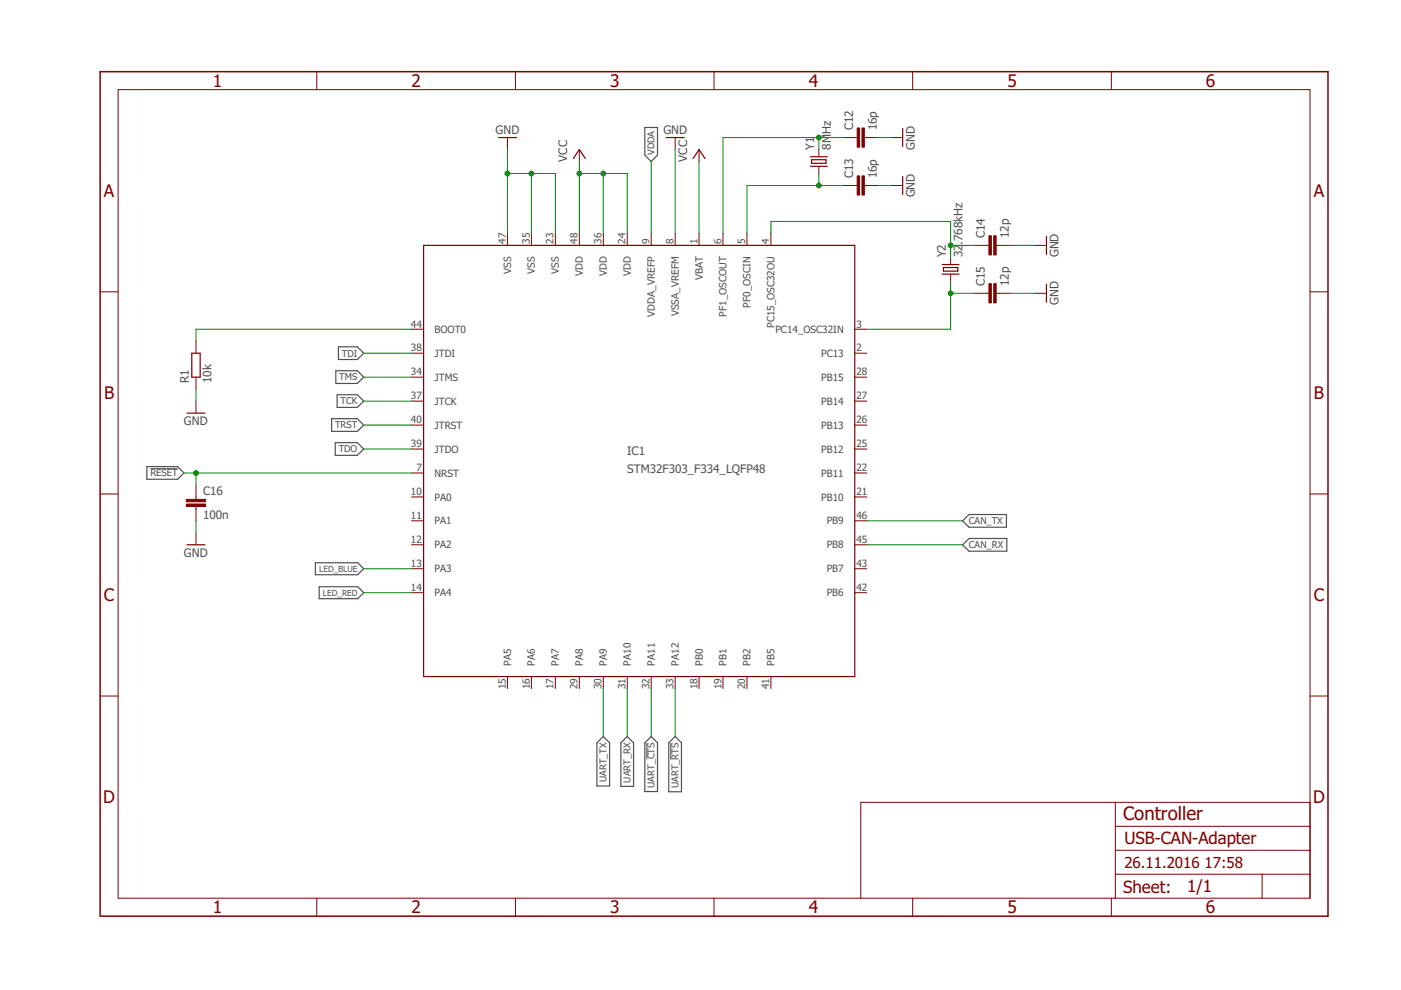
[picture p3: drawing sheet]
<svg xmlns="http://www.w3.org/2000/svg" width="297mm" height="210mm" viewBox="0 0 297 210" stroke-linecap="round" stroke-linejoin="round" font-family="sans-serif">
<g fill="none" stroke="#505050" stroke-width=".25">
<path d="M136.7 27h2.7v5.9l-1.3 1.3-1.4-1.3zM71.2 78.6h4.6l1.3 1.4-1.3 1.3h-4.6zM71.8 73.5h4l1.3 1.4-1.3 1.3h-4zM31.1 98.9h6.6l1.3 1.4-1.3 1.3h-6.6zM70.3 88.8h5.5l1.3 1.3-1.3 1.4h-5.5zM71.1 93.9h4.7l1.3 1.3-1.3 1.3h-4.7zM71.5 83.7h4.3l1.3 1.3-1.3 1.4h-4.3zM66.9 119.3h8.9l1.3 1.3-1.3 1.3h-8.9zM204.1 115.5l1.3-1.3h8.1v2.7h-8.1zM204.1 110.4l1.3-1.3h8v2.7h-8zM67.7 124.4h8.1l1.3 1.3-1.3 1.2h-8.1zM127.9 156.1l1.3 1.4v9.1h-2.6v-9.1z"/>
<path d="M133 156.1l1.3 1.4v9.2h-2.7v-9.2zM138.1 156.1l1.3 1.4v10.3h-2.7v-10.3zM143.2 156.1l1.3 1.4v10.4h-2.7v-10.4z"/>
</g>
<path d="M31.9 99.4h5.8M137.1 157.5v3.5M142.2 157.5v3.5" fill="none" stroke="#505050" stroke-width=".21"/>
<g fill="none" stroke="#800000" stroke-width=".21">
<path d="M25 19h252.7v171.4h-252.7zM67.2 15.2v3.8M109.3 15.2v3.8M151.4 15.2v3.8M193.5 15.2v3.8M235.6 15.2v3.8M107.6 29.2v2.5M122.8 31.7v2.5M143.2 29.2v2.5M148.2 31.7v2.5M173.6 31.7v1.5M173.6 35.3v1.5"/>
<path d="M178.7 29.2h3M178.7 39.3h3M183.3 29.2h3M183.3 39.3h3M188.8 29.2h2.6M188.8 39.3h2.6M107.6 49.5v2.5M112.7 49.5v2.5M117.8 49.5v2.5M122.8 49.5v2.5M127.9 49.5v2.5M133 49.5v2.5"/>
<path d="M138.1 49.5v2.5M143.2 49.5v2.5M148.2 49.5v2.5M153.3 49.5v2.5M158.4 49.5v2.5M163.4 49.5v2.5M201.5 54.6v1.5M201.5 58.1v1.5M206.6 52h3.1M211.2 52h3M219.3 52h2.6M21.2 61.9h3.8"/>
<path d="M41.6 72.3v2.6M41.6 80v2.5M87.3 69.8h2.5M87.3 74.9h2.5M87.3 80h2.5M181.2 69.8h2.6M181.2 74.9h2.6M181.2 80h2.6M206.6 62.2h3.1M211.2 62.2h3M219.3 62.2h2.6M277.7 61.9h3.9"/>
<path d="M41.6 85v2.6M87.3 85h2.5M87.3 90.1h2.5M87.3 95.2h2.5M181.2 85h2.6M181.2 90.1h2.6M181.2 95.2h2.6M21.2 104.7h3.8M41.6 102.8v3.1M41.6 107.4v3M41.6 113v2.5M87.3 100.3h2.5"/>
<path d="M87.3 105.4h2.5M87.3 110.4h2.5M87.3 115.5h2.5M181.2 100.3h2.6M181.2 105.4h2.6M181.2 110.4h2.6M181.2 115.5h2.6M277.7 104.7h3.9M87.3 120.6h2.5M87.3 125.7h2.5M181.2 120.6h2.6M181.2 125.7h2.6"/>
<path d="M21.2 147.6h3.8M107.6 143.4v2.6M112.7 143.4v2.6M117.8 143.4v2.6M122.8 143.4v2.6M127.9 143.4v2.6M133 143.4v2.6M138.1 143.4v2.6M143.2 143.4v2.6M148.2 143.4v2.6M153.3 143.4v2.6M158.4 143.4v2.6"/>
<path d="M163.4 143.4v2.6M277.7 147.6h3.9M236.5 170.1v20.3M236.5 175.2h41.2M277.7 170.1h-95.2v20.3M67.2 190.4v3.8M109.3 190.4v3.8M151.4 190.4v3.8M193.5 190.4v3.8M235.6 190.4v3.8M236.5 185.4h41.2M236.5 180.3h41.2"/>
<path d="M267.6 185.4v5"/>
</g>
<path d="M21.2 15.2h260.4v179h-260.4z" fill="none" stroke="#800000" stroke-width=".32"/>
<g fill="none" stroke="#800000" stroke-width=".25">
<path d="M105.7 29.2h3.8M121.6 33.6l1.2-1.9 1.3 1.9M141.2 29.2h3.9M146.9 33.6l1.3-1.9 1.3 1.9M171.8 33.2h3.6M171.8 35.3h3.6M172.1 33.9h3v.7h-3zM191.4 27.3v3.8M191.4 37.4v3.8M89.8 52h91.4v91.4h-91.4zM199.8 56.1h3.5M199.8 58.1h3.5"/>
<path d="M200 56.7h3.1v.8h-3.1zM221.9 50.1v3.8M40.7 74.9h1.7v5.1h-1.7zM221.9 60.3v3.8M39.6 87.6h3.9M39.6 115.5h3.9"/>
</g>
<g fill="#800000" stroke="#800000" stroke-width=".21">
<path d="M182.8 27.1h.5v4.1h-.5z"/>
<path d="M181.7 27.1h.5v4.1h-.5z"/>
<path d="M182.8 37.3h.5v4.1h-.5z"/>
<path d="M181.7 37.3h.5v4.1h-.5z"/>
<path d="M210.7 50h.5v4.1h-.5z"/>
<path d="M209.7 50h.5v4.1h-.5z"/>
<path d="M210.7 60.2h.5v4h-.5z"/>
<path d="M209.7 60.2h.5v4h-.5z"/>
<path d="M39.5 106.9h4.1v.5h-4.1z"/>
<path d="M39.5 105.9h4.1v.5h-4.1z"/>
</g>
<g fill="none" stroke="#008000" stroke-width=".21">
<path d="M107.6 36.8h10.2v12.7M107.6 31.7v17.8M112.7 36.8v12.7M122.8 36.8h10.2v12.7M122.8 34.2v15.3M127.9 36.8v12.7M138.1 34.2v15.3M143.2 31.7v17.8M148.2 34.2v15.3M173.6 29.2v2.5M173.6 36.8v2.5M178.7 29.2h-25.4v20.3"/>
<path d="M178.7 39.3h-20.3v10.2M186.3 29.2h2.5M186.3 39.3h2.5M163.4 49.5v-2.6h38.1v7.7M201.5 52h5.1M201.5 59.6v10.2h-17.7M214.2 52h5.1M77.1 74.9h10.2M77.1 80h10.2M87.3 69.8h-45.7v2.5M201.5 62.2h5.1M214.2 62.2h5.1"/>
<path d="M41.6 82.5v2.5M77.1 85h10.2M77.1 90.1h10.2M77.1 95.2h10.2M39 100.3h48.3M41.6 100.3v2.5M41.6 110.4v2.6M183.8 115.5h20.3M183.8 110.4h20.3M77.1 125.7h10.2M77.1 120.6h10.2M127.9 146v10.1"/>
<path d="M133 146v10.1M138.1 146v10.1M143.2 146v10.1"/>
</g>
<g fill="#008000" stroke="#008000" stroke-width=".21">
<circle cx="107.6" cy="36.8" r=".51"/>
<circle cx="112.7" cy="36.8" r=".51"/>
<circle cx="127.9" cy="36.8" r=".51"/>
<circle cx="122.8" cy="36.8" r=".51"/>
<circle cx="173.6" cy="29.2" r=".51"/>
<circle cx="173.6" cy="39.3" r=".51"/>
<circle cx="201.5" cy="52" r=".51"/>
<circle cx="201.5" cy="62.2" r=".51"/>
<circle cx="41.6" cy="100.3" r=".51"/>
</g>
<text font-size="3.9" fill="#800000" x="238.1" y="173.9">Controller</text>
<g font-size="3.7" fill="#800000">
<text x="45.1" y="18.4">1</text>
<text x="87.2" y="18.4">2</text>
<text x="129.3" y="18.4">3</text>
<text x="171.5" y="18.4">4</text>
<text x="213.6" y="18.4">5</text>
<text x="255.7" y="18.4">6</text>
<text x="22" y="41.7">A</text>
<text x="278.6" y="41.7">A</text>
<text x="22.1" y="84.6">B</text>
<text x="278.6" y="84.6">B</text>
<text x="22" y="127.4">C</text>
<text x="278.6" y="127.4">C</text>
<text x="21.9" y="170.3">D</text>
<text x="278.4" y="170.3">D</text>
<text x="45.1" y="193.6">1</text>
<text x="87.2" y="193.6">2</text>
<text x="129.3" y="193.6">3</text>
<text x="171.5" y="193.6">4</text>
<text x="213.6" y="193.6">5</text>
<text x="255.7" y="193.6">6</text>
</g>
<g font-size="3.6" fill="#800000">
<text x="238.4" y="179">USB-CAN-Adapter</text>
<text x="238.1" y="189.3">Sheet:</text>
<text x="251.7" y="189.2">1/1</text>
</g>
<g font-size="3.2" fill="#800000">
<text x="238.4" y="184.1">26.11.2016</text>
<text x="255.4" y="184.1">17:58</text>
</g>
<g font-size="2.5" fill="#505050">
<text x="105.1" y="28.4">GND</text>
<text x="140.6" y="28.4">GND</text>
<text x="176.2" y="28.4" transform="rotate(-90 176.2 28.4)">Hz</text>
<text x="180.9" y="27.6" transform="rotate(-90 180.9 27.6)">C12</text>
<text x="185.9" y="27.6" transform="rotate(-90 185.9 27.6)">16p</text>
<text x="120.3" y="34.2" transform="rotate(-90 120.3 34.2)">VCC</text>
<text x="145.7" y="34.2" transform="rotate(-90 145.7 34.2)">VCC</text>
<text x="172.6" y="31.7" transform="rotate(-90 172.6 31.7)">Y1</text>
<text x="176.2" y="31.7" transform="rotate(-90 176.2 31.7)">8M</text>
<text x="193.9" y="31.7" transform="rotate(-90 193.9 31.7)">GND</text>
<text x="180.9" y="37.8" transform="rotate(-90 180.9 37.8)">C13</text>
<text x="185.9" y="37.8" transform="rotate(-90 185.9 37.8)">16p</text>
<text x="193.9" y="41.9" transform="rotate(-90 193.9 41.9)">GND</text>
<text x="204.1" y="51.9" transform="rotate(-90 204.1 51.9)">.768kHz</text>
<text x="208.8" y="50.5" transform="rotate(-90 208.8 50.5)">C14</text>
<text x="213.9" y="50.5" transform="rotate(-90 213.9 50.5)">12p</text>
<text x="200.5" y="54.6" transform="rotate(-90 200.5 54.6)">Y2</text>
<text x="204.1" y="54.6" transform="rotate(-90 204.1 54.6)">32</text>
<text x="224.4" y="54.6" transform="rotate(-90 224.4 54.6)">GND</text>
<text x="208.8" y="60.7" transform="rotate(-90 208.8 60.7)">C15</text>
<text x="213.9" y="60.7" transform="rotate(-90 213.9 60.7)">12p</text>
<text x="224.4" y="64.7" transform="rotate(-90 224.4 64.7)">GND</text>
<text x="40" y="81.2" transform="rotate(-90 40 81.2)">R1</text>
<text x="44.9" y="81.2" transform="rotate(-90 44.9 81.2)">10k</text>
<text x="39" y="90.1">GND</text>
<text x="133" y="100.3">STM32F303_F334_LQFP48</text>
<text x="133" y="96.5">IC1</text>
<text x="43.1" y="105">C16</text>
<text x="43.1" y="110.1">100n</text>
<text x="39" y="118.1">GND</text>
</g>
<g font-size="2.1" fill="#505050">
<text x="107.2" y="51.7" transform="rotate(-90 107.2 51.7)">47</text>
<text x="112.3" y="51.7" transform="rotate(-90 112.3 51.7)">35</text>
<text x="117.4" y="51.7" transform="rotate(-90 117.4 51.7)">23</text>
<text x="122.5" y="51.7" transform="rotate(-90 122.5 51.7)">48</text>
<text x="127.5" y="51.7" transform="rotate(-90 127.5 51.7)">36</text>
<text x="132.6" y="51.7" transform="rotate(-90 132.6 51.7)">24</text>
<text x="137.7" y="51.7" transform="rotate(-90 137.7 51.7)">9</text>
<text x="142.8" y="51.7" transform="rotate(-90 142.8 51.7)">8</text>
<text x="147.9" y="51.7" transform="rotate(-90 147.9 51.7)">1</text>
<text x="152.9" y="51.7" transform="rotate(-90 152.9 51.7)">6</text>
<text x="158" y="51.7" transform="rotate(-90 158 51.7)">5</text>
<text x="163.1" y="51.7" transform="rotate(-90 163.1 51.7)">4</text>
<text x="108.3" y="58" transform="rotate(-90 108.3 58)">VSS</text>
<text x="113.4" y="58" transform="rotate(-90 113.4 58)">VSS</text>
<text x="118.5" y="58" transform="rotate(-90 118.5 58)">VSS</text>
<text x="123.6" y="58.6" transform="rotate(-90 123.6 58.6)">VDD</text>
<text x="128.7" y="58.6" transform="rotate(-90 128.7 58.6)">VDD</text>
<text x="133.7" y="58.6" transform="rotate(-90 133.7 58.6)">VDD</text>
<text x="149" y="59.4" transform="rotate(-90 149 59.4)">VBAT</text>
<text x="159.1" y="65.2" transform="rotate(-90 159.1 65.2)">PF0_OSCIN</text>
<text x="87.1" y="69.4">44</text>
<text x="92.1" y="70.6">BOOT0</text>
<text x="138.8" y="67.1" transform="rotate(-90 138.8 67.1)">VDDA_VREFP</text>
<text x="143.9" y="67" transform="rotate(-90 143.9 67)">VSSA_VREFM</text>
<text x="154.1" y="67.1" transform="rotate(-90 154.1 67.1)">PF1_OSCOUT</text>
<text x="164.2" y="69.5" transform="rotate(-90 164.2 69.5)">PC15_OSC32OU</text>
<text x="164.4" y="70.6">PC14_OSC32IN</text>
<text x="181.6" y="69.4">3</text>
<text x="87.1" y="74.5">38</text>
<text x="92.1" y="75.6">JTDI</text>
<text x="174.1" y="75.6">PC13</text>
<text x="181.6" y="74.5">2</text>
<text x="87.1" y="79.6">34</text>
<text x="92.1" y="80.7">JTMS</text>
<text x="174.1" y="80.7">PB15</text>
<text x="181.6" y="79.6">28</text>
<text x="87.1" y="84.7">37</text>
<text x="87.1" y="89.8">40</text>
<text x="92.1" y="85.8">JTCK</text>
<text x="174.1" y="85.8">PB14</text>
<text x="181.6" y="89.8">26</text>
<text x="181.6" y="84.7">27</text>
<text x="87.1" y="94.8">39</text>
<text x="92.1" y="90.9">JTRST</text>
<text x="92.1" y="96">JTDO</text>
<text x="174.1" y="96">PB12</text>
<text x="174.1" y="90.9">PB13</text>
<text x="181.6" y="94.8">25</text>
<text x="88.3" y="99.9">7</text>
<text x="92.1" y="101">NRST</text>
<text x="174.1" y="101">PB11</text>
<text x="181.6" y="99.9">22</text>
<text x="87.1" y="105">10</text>
<text x="92.1" y="106.1">PA0</text>
<text x="174.1" y="106.1">PB10</text>
<text x="181.6" y="105">21</text>
<text x="87.1" y="110.1">11</text>
<text x="92.1" y="111.2">PA1</text>
<text x="175.3" y="111.2">PB9</text>
<text x="181.6" y="110.1">46</text>
<text x="87.1" y="115.2">12</text>
<text x="92.1" y="116.3">PA2</text>
<text x="175.3" y="116.3">PB8</text>
<text x="181.6" y="115.2">45</text>
<text x="87.1" y="120.2">13</text>
<text x="87.1" y="125.3">14</text>
<text x="92.1" y="121.4">PA3</text>
<text x="175.3" y="121.4">PB7</text>
<text x="181.6" y="125.3">42</text>
<text x="181.6" y="120.2">43</text>
<text x="92.1" y="126.4">PA4</text>
<text x="175.3" y="126.4">PB6</text>
<text x="108.3" y="141.1" transform="rotate(-90 108.3 141.1)">PA5</text>
<text x="113.4" y="141.1" transform="rotate(-90 113.4 141.1)">PA6</text>
<text x="118.5" y="141.1" transform="rotate(-90 118.5 141.1)">PA7</text>
<text x="123.6" y="141.1" transform="rotate(-90 123.6 141.1)">PA8</text>
<text x="128.7" y="141.1" transform="rotate(-90 128.7 141.1)">PA9</text>
<text x="133.7" y="141.1" transform="rotate(-90 133.7 141.1)">PA10</text>
<text x="138.8" y="141.1" transform="rotate(-90 138.8 141.1)">PA11</text>
<text x="143.9" y="141.1" transform="rotate(-90 143.9 141.1)">PA12</text>
<text x="149" y="141.1" transform="rotate(-90 149 141.1)">PB0</text>
<text x="154.1" y="141.1" transform="rotate(-90 154.1 141.1)">PB1</text>
<text x="159.1" y="141.1" transform="rotate(-90 159.1 141.1)">PB2</text>
<text x="164.2" y="141.1" transform="rotate(-90 164.2 141.1)">PB5</text>
<text x="107.2" y="146.1" transform="rotate(-90 107.2 146.1)">15</text>
<text x="112.3" y="146.1" transform="rotate(-90 112.3 146.1)">16</text>
<text x="117.4" y="146.1" transform="rotate(-90 117.4 146.1)">17</text>
<text x="122.5" y="146.1" transform="rotate(-90 122.5 146.1)">29</text>
<text x="127.5" y="146.1" transform="rotate(-90 127.5 146.1)">30</text>
<text x="132.6" y="146.1" transform="rotate(-90 132.6 146.1)">31</text>
<text x="137.7" y="146.1" transform="rotate(-90 137.7 146.1)">32</text>
<text x="142.8" y="146.1" transform="rotate(-90 142.8 146.1)">33</text>
<text x="147.9" y="146.1" transform="rotate(-90 147.9 146.1)">18</text>
<text x="152.9" y="146.1" transform="rotate(-90 152.9 146.1)">19</text>
<text x="158" y="146.1" transform="rotate(-90 158 146.1)">20</text>
<text x="163.1" y="146.1" transform="rotate(-90 163.1 146.1)">41</text>
</g>
<g font-size="2" fill="#505050">
<text x="138.8" y="32.9" transform="rotate(-90 138.8 32.9)">VDDA</text>
<text x="72.5" y="75.6">TDI</text>
<text x="71.9" y="80.7">TMS</text>
<text x="72.2" y="85.7">TCK</text>
<text x="71.1" y="90.8">TRST</text>
<text x="71.8" y="95.9">TDO</text>
<text x="31.9" y="101">RESET</text>
<text x="205.4" y="111.1">CAN_TX</text>
<text x="205.4" y="116.2">CAN_RX</text>
<text x="128.6" y="165.9" transform="rotate(-90 128.6 165.9)">UART_TX</text>
<text x="133.7" y="165.9" transform="rotate(-90 133.7 165.9)">UART_RX</text>
<text x="138.8" y="167" transform="rotate(-90 138.8 167)">UART_CTS</text>
<text x="143.8" y="167.1" transform="rotate(-90 143.8 167.1)">UART_RTS</text>
</g>
<g font-size="1.8" fill="#505050">
<text x="67.7" y="121.2">LED_BLUE</text>
<text x="68.5" y="126.3">LED_RED</text>
</g>
</svg>
